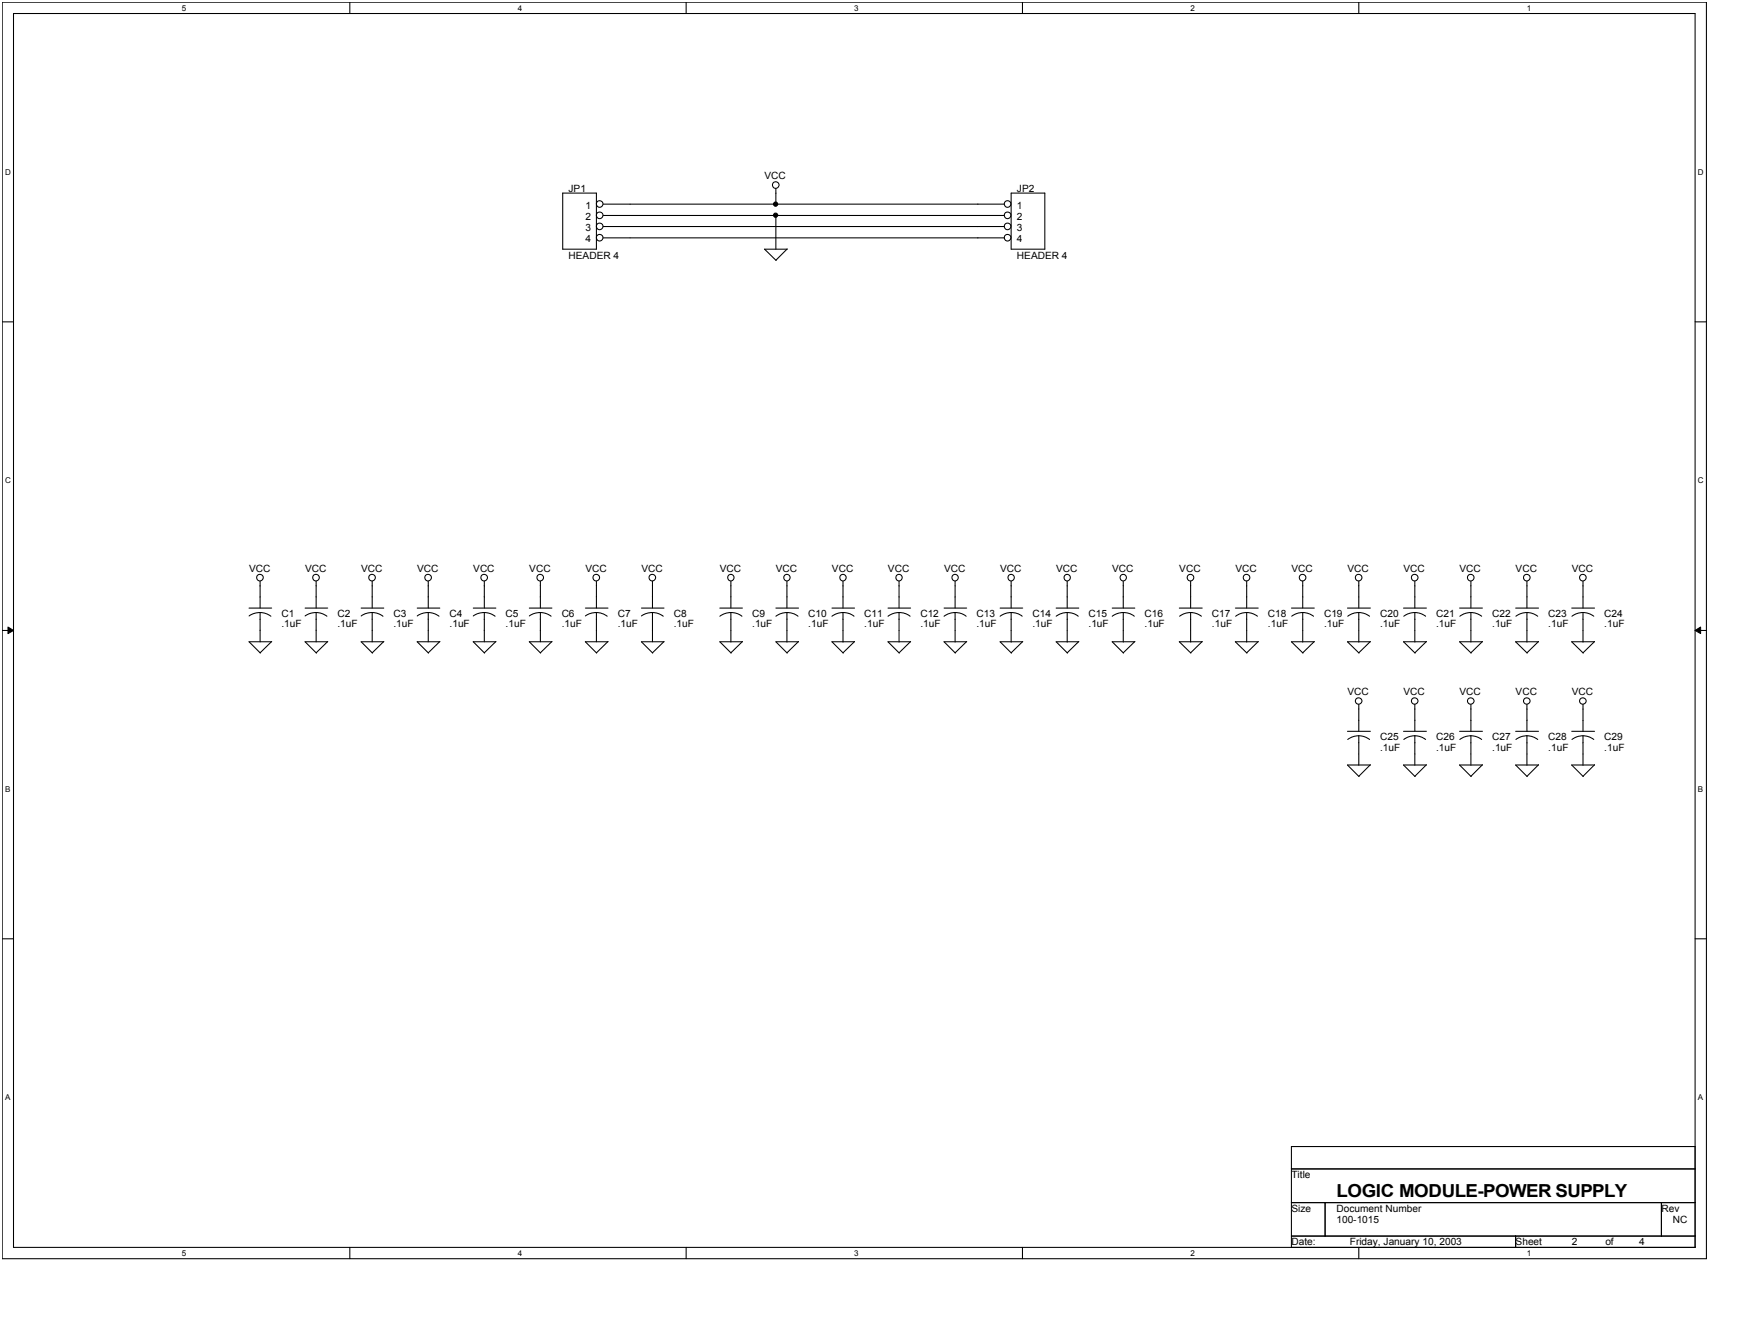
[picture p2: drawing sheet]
<svg xmlns="http://www.w3.org/2000/svg" width="279mm" height="216mm" viewBox="0 0 279 216" stroke-linecap="round" stroke-linejoin="round" font-family="sans-serif">
<path d="M.4 .4h274.1v202h-274.1zM2.2 2.2h270.5v198.3h-270.5z" fill="none" stroke="#000" stroke-width=".17"/>
<g fill="#fff">
<path d="M29.2 .6h.7v1.4h-.7z"/>
<path d="M29.2 200.7h.7v1.4h-.7z"/>
</g>
<path d="M56.3 .4v1.8M56.3 200.5v1.9" fill="none" stroke="#000" stroke-width=".17"/>
<g fill="#fff">
<path d="M83.3 .6h.7v1.4h-.7z"/>
<path d="M83.3 200.7h.7v1.4h-.7z"/>
</g>
<path d="M110.4 .4v1.8M110.4 200.5v1.9" fill="none" stroke="#000" stroke-width=".17"/>
<g fill="#fff">
<path d="M137.4 .6h.7v1.4h-.7z"/>
<path d="M137.4 200.7h.7v1.4h-.7z"/>
</g>
<path d="M164.5 .4v1.8M164.5 200.5v1.9" fill="none" stroke="#000" stroke-width=".17"/>
<g fill="#fff">
<path d="M191.5 .6h.7v1.4h-.7z"/>
<path d="M191.5 200.7h.7v1.4h-.7z"/>
</g>
<path d="M218.6 .4v1.8M218.6 200.5v1.9" fill="none" stroke="#000" stroke-width=".17"/>
<g fill="#fff">
<path d="M245.6 .6h.7v1.4h-.7z"/>
<path d="M245.6 200.7h.7v1.4h-.7z"/>
<path d="M.8 26.9h.9v1.4h-.9z"/>
<path d="M273.1 26.9h.9v1.4h-.9z"/>
<path d="M.8 76.5h.9v1.4h-.9z"/>
<path d="M273.1 76.5h.9v1.4h-.9z"/>
</g>
<path d="M.4 51.7h1.8M272.7 51.7h1.8" fill="none" stroke="#000" stroke-width=".17"/>
<g fill="#fff">
<path d="M.8 126.1h.8v1.4h-.8z"/>
<path d="M273.1 126.1h.8v1.4h-.8z"/>
</g>
<path d="M.4 101.4h1.8M272.7 101.4h1.8" fill="none" stroke="#000" stroke-width=".17"/>
<path d="M1.3 100.8l.9 .6-.9 .5zM272.7 101.4l.8-.6v1.1z" fill="#000"/>
<path d="M1.3 100.8l.9 .6-.9 .5zM272.7 101.4l.8-.6v1.1z" fill="none" stroke="#000" stroke-width=".16"/>
<g fill="#fff">
<path d="M.8 175.7h.8v1.4h-.8z"/>
<path d="M273.1 175.7h.8v1.4h-.8z"/>
</g>
<g fill="none" stroke="#000" stroke-width=".17">
<path d="M90.5 31h5.4v9.1h-5.4zM97 32.8h64.5M97 34.6h64.5M97 36.4h64.5M97 38.2h64.5M124.8 30.3v2.6M124.8 34.6v5.5M162.6 31h5.5v9.1h-5.5zM126.6 40.1h-3.6l1.8 1.8M126.6 40l-1.8 1.8M40.1 97.8h3.6M41.8 98.5l.8 .1 1 .5"/>
<path d="M41.8 98.5l-1.1 .2-.6 .3M41.8 93.4v4.4M41.8 98.5v4.7M49.1 97.8h3.6M50.9 98.5l.7 .1 1 .5M50.9 98.5l-1.2 .2-.6 .3M50.9 93.4v4.4M50.9 98.5v4.7M58.1 97.8h3.6M59.9 98.5l.7 .1 1 .5M59.9 98.5l-1.1 .2-.7 .3M59.9 93.4v4.4"/>
<path d="M59.9 98.5v4.7M67.1 97.8h3.6M68.9 98.5l.7 .1 1 .5M68.9 98.5l-1.1 .2-.7 .3M68.9 93.4v4.4M68.9 98.5v4.7M76.1 97.8h3.7M77.9 98.5l.7 .1 1 .5M77.9 98.5l-1.1 .2-.7 .3M77.9 93.4v4.4M77.9 98.5v4.7M85.1 97.8h3.7"/>
<path d="M86.9 98.5l.8 .1 1 .5M86.9 98.5l-1.1 .2-.7 .3M86.9 93.4v4.4M86.9 98.5v4.7M94.2 97.8h3.6M95.9 98.5l.8 .1 1 .5M95.9 98.5l-1.1 .2-.6 .3M95.9 93.4v4.4M95.9 98.5v4.7M103.2 97.8h3.6M104.9 98.5l.8 .1 1 .5M104.9 98.5l-1.1 .2-.6 .3"/>
<path d="M104.9 93.4v4.4M104.9 98.5v4.7M115.8 97.8h3.6M117.6 98.5l1.1 .2 .6 .4M117.6 98.5l-.8 .1-1 .5M117.6 93.4v4.4M117.6 98.5v4.7M124.8 97.8h3.6M126.6 98.5l1.1 .2 .7 .4M126.6 98.5l-.8 .1-1 .5M126.6 93.4v4.4M126.6 98.5v4.7"/>
<path d="M133.8 97.8h3.7M135.6 98.5l1.1 .2 .7 .4M135.6 98.5l-.8 .1-1 .5M135.6 93.4v4.4M135.6 98.5v4.7M142.8 97.8h3.7M144.6 98.5l1.1 .2 .7 .4M144.6 98.5l-.7 .1-1.1 .5M144.6 93.4v4.4M144.6 98.5v4.7M151.9 97.8h3.6M153.6 98.5l1.1 .2 .7 .4"/>
<path d="M153.6 98.5l-.7 .1-1 .5M153.6 93.4v4.4M153.6 98.5v4.7M160.9 97.8h3.6M162.6 98.5l1.2 .2 .6 .4M162.6 98.5l-.7 .1-1 .5M162.6 93.4v4.4M162.6 98.5v4.7M169.9 97.8h3.6M171.7 98.5l1.1 .2 .6 .4M171.7 98.5l-.8 .1-1 .5M171.7 93.4v4.4"/>
<path d="M171.7 98.5v4.7M178.9 97.8h3.6M180.7 98.5l1.1 .2 .7 .4M180.7 98.5l-1.1 .2-.7 .4M180.7 93.4v4.4M180.7 98.5v4.7M189.7 97.8h3.7M191.5 98.5l.8 .1 .9 .5M191.5 98.5l-.8 .1-1 .5M191.5 93.4v4.4M191.5 98.5v4.7M198.7 97.8h3.7"/>
<path d="M200.5 98.5l.8 .1 1 .5M200.5 98.5l-.7 .1-1 .5M200.5 93.4v4.4M200.5 98.5v4.7M207.7 97.8h3.7M209.5 98.5l.8 .1 1 .5M209.5 98.5l-.7 .1-1 .5M209.5 93.4v4.4M209.5 98.5v4.7M216.7 97.8h3.7M218.6 98.5l.7 .1 1 .5M218.6 98.5l-.8 .1-1 .5"/>
<path d="M218.6 93.4v4.4M218.6 98.5v4.7M225.8 97.8h3.6M227.6 98.5l.7 .1 1 .5M227.6 98.5l-.8 .1-1 .5M227.6 93.4v4.4M227.6 98.5v4.7M234.8 97.8h3.7M236.6 98.5l.7 .1 1 .5M236.6 98.5l-.8 .1-1 .5M236.6 93.4v4.4M236.6 98.5v4.7"/>
<path d="M243.8 97.8h3.7M245.6 98.5l.8 .1 .9 .5M245.6 98.5l-.8 .1-1 .5M245.6 93.4v4.4M245.6 98.5v4.7M252.8 97.8h3.7M254.6 98.5l.8 .1 1 .5M254.6 98.5l-.7 .1-1 .5M254.6 93.4v4.4M254.6 98.5v4.7M43.7 103.2h-3.6l1.8 1.8M43.7 103.1l-1.9 1.8"/>
<path d="M52.7 103.2h-3.6l1.8 1.8M52.7 103.1l-1.8 1.8M61.7 103.2h-3.6l1.8 1.8M61.7 103.1l-1.8 1.8M70.7 103.2h-3.6l1.8 1.8M70.7 103.1l-1.8 1.8M79.8 103.2h-3.7l1.8 1.8M79.8 103.1l-1.9 1.8M88.8 103.2h-3.7l1.9 1.8M88.8 103.1l-1.9 1.8M97.8 103.2h-3.6l1.8 1.8M97.8 103.1l-1.9 1.8"/>
<path d="M106.8 103.2h-3.6l1.8 1.8M106.8 103.1l-1.9 1.8M119.4 103.2h-3.6l1.8 1.8M119.4 103.1l-1.8 1.8M128.4 103.2h-3.6l1.8 1.8M128.4 103.1l-1.8 1.8M137.5 103.2h-3.7l1.8 1.8M137.5 103.1l-1.9 1.8M146.5 103.2h-3.7l1.9 1.8M146.5 103.1l-1.9 1.8M155.5 103.2h-3.6l1.8 1.8M155.5 103.1l-1.9 1.8"/>
<path d="M164.5 103.2h-3.6l1.8 1.8M164.5 103.1l-1.9 1.8M173.5 103.2h-3.6l1.8 1.8M173.5 103.1l-1.8 1.8M182.5 103.2h-3.6l1.8 1.8M182.5 103.1l-1.8 1.8M193.4 103.2h-3.7l1.9 1.8M193.4 103.1l-1.9 1.8M202.4 103.2h-3.7l1.9 1.8M202.4 103.1l-1.9 1.8M211.4 103.2h-3.7l1.9 1.8M211.4 103.1l-1.9 1.8"/>
<path d="M216.7 117.6h3.7M218.6 118.3l.7 .1 1 .5M218.6 118.3l-.8 .1-1 .5M218.6 113.2v4.4M218.6 118.3v4.7M220.4 103.2h-3.7l1.9 1.8M220.4 103.1l-1.8 1.8M225.8 117.6h3.6M227.6 118.3l.7 .1 1 .5M227.6 118.3l-.8 .1-1 .5M227.6 113.2v4.4M227.6 118.3v4.7"/>
<path d="M229.4 103.2h-3.6l1.8 1.8M229.4 103.1l-1.8 1.8M234.8 117.6h3.7M236.6 118.3l.7 .1 1 .5M236.6 118.3l-.8 .1-1 .5M236.6 113.2v4.4M236.6 118.3v4.7M238.5 103.2h-3.7l1.8 1.8M238.5 103.1l-1.9 1.8M243.8 117.6h3.7M245.6 118.3l.8 .1 .9 .5M245.6 118.3l-.8 .1-1 .5"/>
<path d="M245.6 113.2v4.4M245.6 118.3v4.7M247.5 103.2h-3.7l1.9 1.8M247.5 103.1l-1.9 1.8M252.8 117.6h3.7M254.6 118.3l.8 .1 1 .5M254.6 118.3l-.7 .1-1 .5M254.6 113.2v4.4M254.6 118.3v4.7M256.5 103.2h-3.7l1.9 1.8M256.5 103.1l-1.9 1.8M220.4 123h-3.7l1.9 1.8"/>
<path d="M220.4 122.9l-1.8 1.9M229.4 123h-3.6l1.8 1.8M229.4 122.9l-1.8 1.9M238.5 123h-3.7l1.8 1.8M238.5 122.9l-1.9 1.9M247.5 123h-3.7l1.9 1.8M247.5 122.9l-1.9 1.9M256.5 123h-3.7l1.9 1.8M256.5 122.9l-1.9 1.9M.4 150.9h1.8M272.7 150.9h1.8M207.7 184.3h65v16.2h-65z"/>
<path d="M207.7 187.9h65M207.7 193.3h65M207.7 198.7h65M213.1 193.3v5.4M243.8 198.7v1.8M267.2 193.3v5.4"/>
<circle cx="96.5" cy="34.6" r=".54"/>
<circle cx="96.5" cy="32.8" r=".54"/>
<circle cx="96.5" cy="38.2" r=".54"/>
<circle cx="96.5" cy="36.4" r=".54"/>
<circle cx="124.8" cy="32.8" r=".34"/>
<circle cx="124.8" cy="34.6" r=".34"/>
<circle cx="124.8" cy="29.7" r=".54"/>
<circle cx="162.1" cy="34.6" r=".54"/>
<circle cx="162.1" cy="32.8" r=".54"/>
<circle cx="162.1" cy="38.2" r=".54"/>
<circle cx="162.1" cy="36.4" r=".54"/>
<circle cx="41.8" cy="92.9" r=".54"/>
<circle cx="50.8" cy="92.9" r=".54"/>
<circle cx="59.8" cy="92.9" r=".54"/>
<circle cx="68.9" cy="92.9" r=".54"/>
<circle cx="77.9" cy="92.9" r=".54"/>
<circle cx="86.9" cy="92.9" r=".54"/>
<circle cx="95.9" cy="92.9" r=".54"/>
<circle cx="104.9" cy="92.9" r=".54"/>
<circle cx="117.6" cy="92.9" r=".52"/>
<circle cx="126.6" cy="92.9" r=".52"/>
<circle cx="135.6" cy="92.9" r=".52"/>
<circle cx="144.6" cy="92.9" r=".52"/>
<circle cx="153.6" cy="92.9" r=".52"/>
<circle cx="162.6" cy="92.9" r=".52"/>
<circle cx="171.6" cy="92.9" r=".52"/>
<circle cx="180.7" cy="92.9" r=".52"/>
<circle cx="191.5" cy="92.9" r=".54"/>
<circle cx="200.5" cy="92.9" r=".54"/>
<circle cx="209.5" cy="92.9" r=".54"/>
<circle cx="218.5" cy="92.9" r=".54"/>
<circle cx="227.6" cy="92.9" r=".54"/>
<circle cx="236.6" cy="92.9" r=".54"/>
<circle cx="245.6" cy="92.9" r=".54"/>
<circle cx="254.6" cy="92.9" r=".54"/>
<circle cx="218.5" cy="112.7" r=".52"/>
<circle cx="227.6" cy="112.7" r=".52"/>
<circle cx="236.6" cy="112.7" r=".52"/>
<circle cx="245.6" cy="112.7" r=".52"/>
<circle cx="254.6" cy="112.7" r=".52"/>
</g>
<g fill="#000">
<circle cx="124.8" cy="32.8" r=".34"/>
<circle cx="124.8" cy="34.6" r=".34"/>
</g>
<text font-size="2.9" x="215" y="192.4">LOGIC MODULE-POWER SUPPLY</text>
<g font-size="1.6">
<text x="123" y="28.8">VCC</text>
<text x="91.4" y="30.8">JP1</text>
<text x="94.2" y="33.5">1</text>
<text x="94.2" y="35.4">2</text>
<text x="163.5" y="33.5">1</text>
<text x="163.5" y="35.4">2</text>
<text x="163.6" y="30.8">JP2</text>
<text x="91.4" y="41.7">HEADER 4</text>
<text x="94.2" y="37.1">3</text>
<text x="94.2" y="39">4</text>
<text x="163.5" y="37.1">3</text>
<text x="163.5" y="39">4</text>
<text x="163.6" y="41.7">HEADER 4</text>
<text x="40.1" y="92">VCC</text>
<text x="49.1" y="92">VCC</text>
<text x="58.1" y="92">VCC</text>
<text x="67.1" y="92">VCC</text>
<text x="76.1" y="92">VCC</text>
<text x="85.1" y="92">VCC</text>
<text x="94.2" y="92">VCC</text>
<text x="103.2" y="92">VCC</text>
<text x="115.8" y="92">VCC</text>
<text x="124.8" y="92">VCC</text>
<text x="133.8" y="92">VCC</text>
<text x="142.8" y="92">VCC</text>
<text x="151.9" y="92">VCC</text>
<text x="160.9" y="92">VCC</text>
<text x="169.9" y="92">VCC</text>
<text x="178.9" y="92">VCC</text>
<text x="189.7" y="92">VCC</text>
<text x="198.7" y="92">VCC</text>
<text x="207.7" y="92">VCC</text>
<text x="216.7" y="92">VCC</text>
<text x="225.8" y="92">VCC</text>
<text x="234.8" y="92">VCC</text>
<text x="243.8" y="92">VCC</text>
<text x="252.8" y="92">VCC</text>
<text x="45.3" y="99.2">C1</text>
<text x="45.3" y="100.8">.1uF</text>
<text x="54.3" y="99.2">C2</text>
<text x="54.3" y="100.8">.1uF</text>
<text x="63.3" y="99.2">C3</text>
<text x="63.3" y="100.8">.1uF</text>
<text x="72.3" y="99.2">C4</text>
<text x="72.3" y="100.8">.1uF</text>
<text x="81.3" y="99.2">C5</text>
<text x="81.3" y="100.8">.1uF</text>
<text x="90.3" y="99.2">C6</text>
<text x="90.3" y="100.8">.1uF</text>
<text x="99.4" y="99.2">C7</text>
<text x="99.4" y="100.8">.1uF</text>
<text x="108.4" y="99.2">C8</text>
<text x="108.4" y="100.8">.1uF</text>
<text x="121" y="99.2">C9</text>
<text x="121" y="100.8">.1uF</text>
<text x="130" y="99.2">C10</text>
<text x="130" y="100.8">.1uF</text>
<text x="139" y="99.2">C11</text>
<text x="139" y="100.8">.1uF</text>
<text x="148" y="99.2">C12</text>
<text x="148" y="100.8">.1uF</text>
<text x="157.1" y="99.2">C13</text>
<text x="157.1" y="100.8">.1uF</text>
<text x="166.1" y="99.2">C14</text>
<text x="166.1" y="100.8">.1uF</text>
<text x="175.1" y="99.2">C15</text>
<text x="175.1" y="100.8">.1uF</text>
<text x="184.1" y="99.2">C16</text>
<text x="184.1" y="100.8">.1uF</text>
<text x="194.9" y="99.2">C17</text>
<text x="194.9" y="100.8">.1uF</text>
<text x="204" y="99.2">C18</text>
<text x="204" y="100.8">.1uF</text>
<text x="213" y="99.2">C19</text>
<text x="213" y="100.8">.1uF</text>
<text x="222" y="99.2">C20</text>
<text x="222" y="100.8">.1uF</text>
<text x="231" y="99.2">C21</text>
<text x="231" y="100.8">.1uF</text>
<text x="240" y="99.2">C22</text>
<text x="240" y="100.8">.1uF</text>
<text x="249" y="99.2">C23</text>
<text x="249" y="100.8">.1uF</text>
<text x="258.1" y="99.2">C24</text>
<text x="258.1" y="100.8">.1uF</text>
<text x="216.7" y="111.8">VCC</text>
<text x="225.8" y="111.8">VCC</text>
<text x="234.8" y="111.8">VCC</text>
<text x="243.8" y="111.8">VCC</text>
<text x="252.8" y="111.8">VCC</text>
<text x="222" y="119">C25</text>
<text x="231" y="119">C26</text>
<text x="240" y="119">C27</text>
<text x="249" y="119">C28</text>
<text x="258.1" y="119">C29</text>
<text x="222" y="120.7">.1uF</text>
<text x="231" y="120.7">.1uF</text>
<text x="240" y="120.7">.1uF</text>
<text x="249" y="120.7">.1uF</text>
<text x="258.1" y="120.7">.1uF</text>
<text x="207.7" y="189.4">Title</text>
<text x="207.7" y="194.8">Size</text>
<text x="215" y="194.8">Document Number</text>
<text x="215" y="196.6">100-1015</text>
<text x="267.2" y="194.8">Rev</text>
<text x="269.1" y="196.6">NC</text>
<text x="207.7" y="200.1">Date:</text>
<text x="217.1" y="200.1">Friday, January 10, 2003</text>
<text x="243.8" y="200.1">Sheet</text>
<text x="252.8" y="200.1">2</text>
<text x="258.2" y="200.1">of</text>
<text x="263.6" y="200.1">4</text>
</g>
<g font-size="1.3">
<text x="29.2" y="1.7">5</text>
<text x="83.3" y="1.7">4</text>
<text x="137.4" y="1.7">3</text>
<text x="191.5" y="1.7">2</text>
<text x="245.6" y="1.7">1</text>
<text x=".8" y="28.1">D</text>
<text x="273.1" y="28.1">D</text>
<text x=".8" y="77.6">C</text>
<text x="273.1" y="77.6">C</text>
<text x=".8" y="127.3">B</text>
<text x="273.1" y="127.3">B</text>
<text x=".8" y="176.8">A</text>
<text x="273.1" y="176.8">A</text>
<text x="29.2" y="201.9">5</text>
<text x="83.3" y="201.9">4</text>
<text x="137.4" y="201.9">3</text>
<text x="191.5" y="201.9">2</text>
<text x="245.6" y="201.9">1</text>
</g>
</svg>
